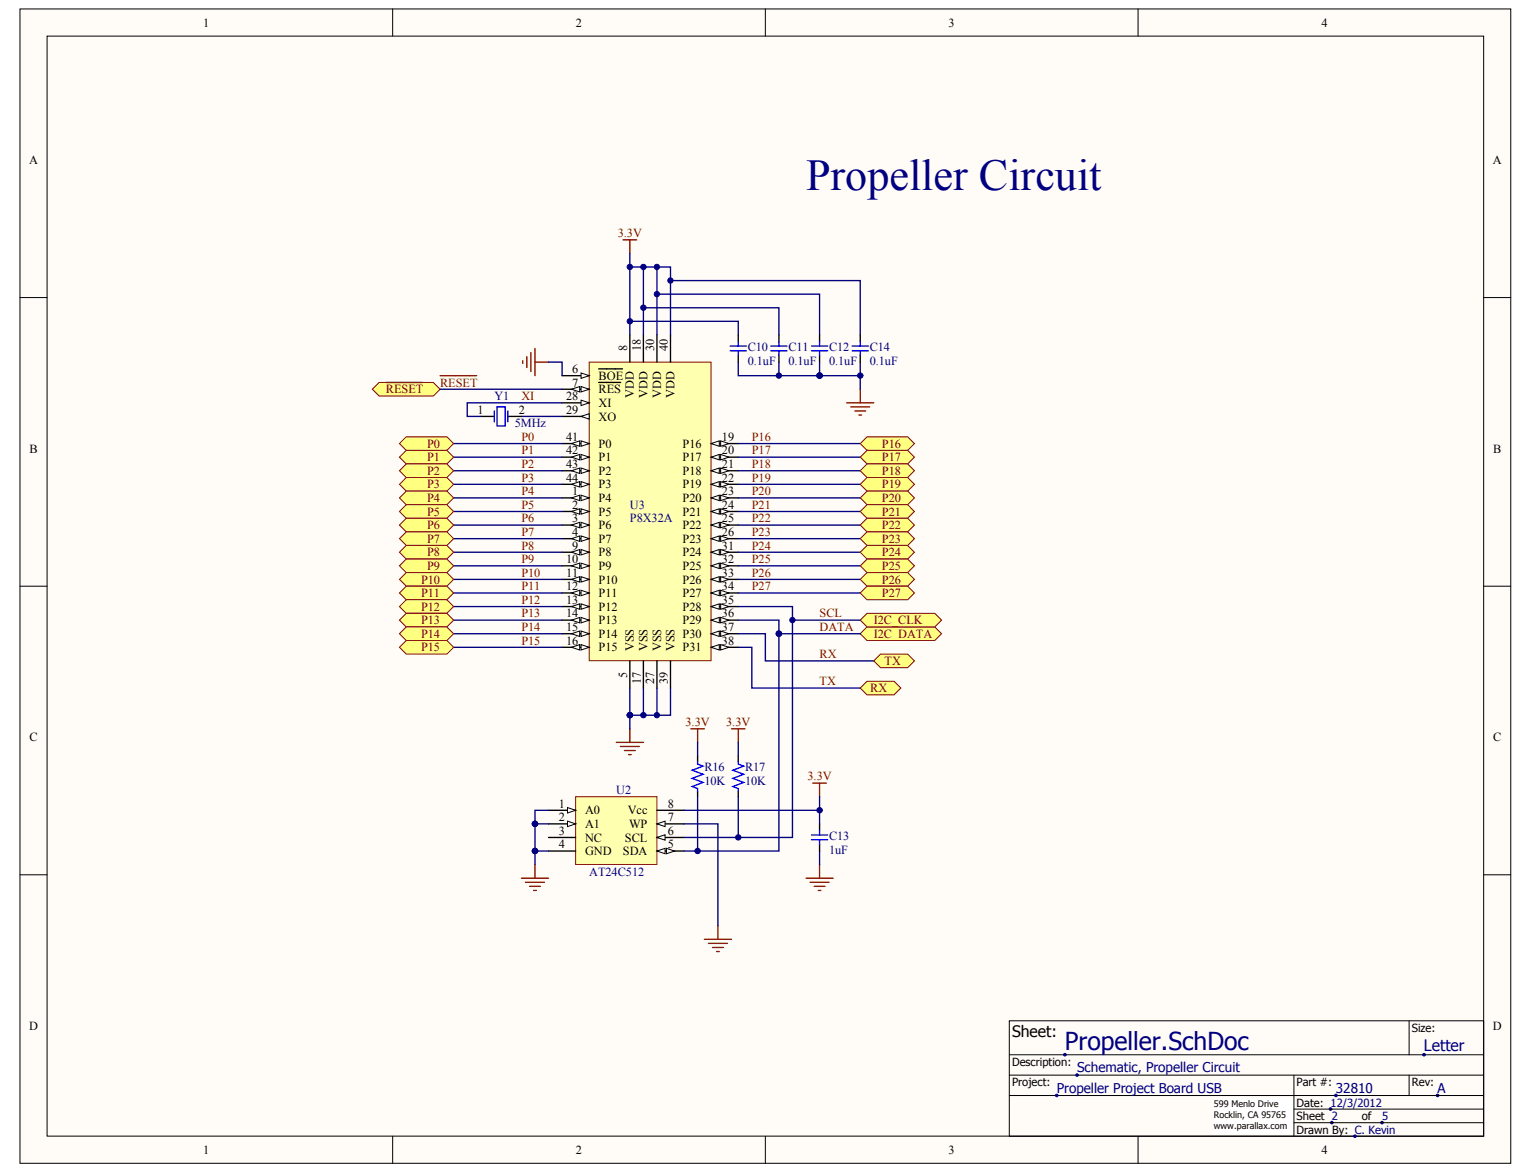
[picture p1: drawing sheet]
<svg xmlns="http://www.w3.org/2000/svg" width="271mm" height="207mm" viewBox="0 0 271 207" stroke-linecap="round" stroke-linejoin="round" font-family="sans-serif">
<g fill="#fffcf8" stroke="#000" stroke-width=".18">
<path d="M3.5 1.6h263v203.6h-263z"/>
<path d="M8.3 6.4h253.4v194h-253.4z"/>
</g>
<g fill="none" stroke="#000" stroke-width=".18">
<path d="M69.3 1.6v4.8M135 1.6v4.8M200.7 1.6v4.8M3.5 52.5h4.8M261.7 52.5h4.8M3.5 103.4h4.8M261.7 103.4h4.8M3.5 154.3h4.8M261.7 154.3h4.8M178 180.1h83.7v20.3h-83.7zM178 186.1h83.7M178 189.6h83.7"/>
<path d="M178 193.2h83.7M228.2 189.6v10.8M228.2 195.6h33.5M228.2 198h33.5M248.6 180.1v6M248.6 189.6v3.6M69.3 200.4v4.8M135 200.4v4.8M200.7 200.4v4.8"/>
</g>
<g fill="#000080" stroke="#000080" stroke-width=".18">
<circle cx="253.6" cy="193.2" r=".23"/>
<circle cx="234.7" cy="195.6" r=".23"/>
<circle cx="243.8" cy="198" r=".23"/>
<circle cx="234.9" cy="198" r=".23"/>
<circle cx="190" cy="189.6" r=".23"/>
<circle cx="239" cy="200.4" r=".23"/>
<circle cx="186.4" cy="193.2" r=".23"/>
<circle cx="251.2" cy="186" r=".23"/>
<circle cx="187.8" cy="186" r=".23"/>
<circle cx="235.6" cy="193.2" r=".23"/>
</g>
<path d="M214.1 193.7h13.9v6.2h-13.9z" fill="#fff" stroke="#fff" stroke-width=".18"/>
<path d="M66.9 67.5h9.5l1.2 1.2-1.2 1.2h-9.5l-1.2-1.2z" fill-rule="evenodd" fill="#ffff80" stroke="#800000" stroke-width=".18"/>
<path d="M68.1 67.5h6.4" fill="none" stroke="#800000" stroke-width=".24"/>
<g fill="#ffff80" stroke="#800000" stroke-width=".18">
<path d="M152.9 110.6h12l1.2 1.2-1.2 1.2h-12l-1.2-1.2z" fill-rule="evenodd"/>
<path d="M152.9 108.2h12l1.2 1.2-1.2 1.2h-12l-1.2-1.2z" fill-rule="evenodd"/>
</g>
<path d="M103.9 63.9h21.5v52.7h-21.5z" fill="#ffffb0" stroke="#800000" stroke-width=".18"/>
<path d="M99.1 78.2h4.8" fill="none" stroke="#000" stroke-width=".24"/>
<g fill="#fffcf8" stroke="#000" stroke-width=".18">
<path d="M102.5 77.8l1.4 .4-1.4 .5z"/>
<path d="M100.8 78.2l1.5-.4v.9z"/>
</g>
<path d="M99.1 80.6h4.8" fill="none" stroke="#000" stroke-width=".24"/>
<g fill="#fffcf8" stroke="#000" stroke-width=".18">
<path d="M102.5 80.2l1.4 .4-1.4 .5z"/>
<path d="M100.8 80.6l1.5-.4v.9z"/>
</g>
<path d="M99.1 83h4.8" fill="none" stroke="#000" stroke-width=".24"/>
<g fill="#fffcf8" stroke="#000" stroke-width=".18">
<path d="M102.5 82.6l1.4 .4-1.4 .5z"/>
<path d="M100.8 83l1.5-.4v.9z"/>
</g>
<path d="M99.1 85.4h4.8" fill="none" stroke="#000" stroke-width=".24"/>
<g fill="#fffcf8" stroke="#000" stroke-width=".18">
<path d="M102.5 85l1.4 .4-1.4 .5z"/>
<path d="M100.8 85.4l1.5-.4v.9z"/>
</g>
<path d="M99.1 87.8h4.8" fill="none" stroke="#000" stroke-width=".24"/>
<g fill="#fffcf8" stroke="#000" stroke-width=".18">
<path d="M102.5 87.3l1.4 .5-1.4 .5z"/>
<path d="M100.8 87.8l1.5-.5v1z"/>
</g>
<path d="M99.1 90.2h4.8" fill="none" stroke="#000" stroke-width=".24"/>
<g fill="#fffcf8" stroke="#000" stroke-width=".18">
<path d="M102.5 89.7l1.4 .5-1.4 .5z"/>
<path d="M100.8 90.2l1.5-.5v1z"/>
</g>
<path d="M99.1 92.6h4.8" fill="none" stroke="#000" stroke-width=".24"/>
<g fill="#fffcf8" stroke="#000" stroke-width=".18">
<path d="M102.5 92.1l1.4 .5-1.4 .5z"/>
<path d="M100.8 92.6l1.5-.5v1z"/>
</g>
<path d="M99.1 95h4.8" fill="none" stroke="#000" stroke-width=".24"/>
<g fill="#fffcf8" stroke="#000" stroke-width=".18">
<path d="M102.5 94.5l1.4 .5-1.4 .5z"/>
<path d="M100.8 95l1.5-.5v1z"/>
</g>
<path d="M99.1 97.4h4.8" fill="none" stroke="#000" stroke-width=".24"/>
<g fill="#fffcf8" stroke="#000" stroke-width=".18">
<path d="M102.5 96.9l1.4 .5-1.4 .5z"/>
<path d="M100.8 97.4l1.5-.5v1z"/>
</g>
<path d="M99.1 99.8h4.8" fill="none" stroke="#000" stroke-width=".24"/>
<g fill="#fffcf8" stroke="#000" stroke-width=".18">
<path d="M102.5 99.3l1.4 .5-1.4 .5z"/>
<path d="M100.8 99.8l1.5-.5v1z"/>
</g>
<path d="M99.1 102.2h4.8" fill="none" stroke="#000" stroke-width=".24"/>
<g fill="#fffcf8" stroke="#000" stroke-width=".18">
<path d="M102.5 101.7l1.4 .5-1.4 .5z"/>
<path d="M100.8 102.2l1.5-.5v1z"/>
</g>
<path d="M99.1 104.6h4.8" fill="none" stroke="#000" stroke-width=".24"/>
<g fill="#fffcf8" stroke="#000" stroke-width=".18">
<path d="M102.5 104.1l1.4 .5-1.4 .5z"/>
<path d="M100.8 104.6l1.5-.5v1z"/>
</g>
<path d="M99.1 107h4.8" fill="none" stroke="#000" stroke-width=".24"/>
<g fill="#fffcf8" stroke="#000" stroke-width=".18">
<path d="M102.5 106.5l1.4 .5-1.4 .5z"/>
<path d="M100.8 107l1.5-.5v1z"/>
</g>
<path d="M99.1 109.4h4.8" fill="none" stroke="#000" stroke-width=".24"/>
<g fill="#fffcf8" stroke="#000" stroke-width=".18">
<path d="M102.5 108.9l1.4 .5-1.4 .5z"/>
<path d="M100.8 109.4l1.5-.5v1z"/>
</g>
<path d="M99.1 111.8h4.8" fill="none" stroke="#000" stroke-width=".24"/>
<g fill="#fffcf8" stroke="#000" stroke-width=".18">
<path d="M102.5 111.3l1.4 .5-1.4 .5z"/>
<path d="M100.8 111.8l1.5-.5v1z"/>
</g>
<path d="M99.1 114.2h4.8" fill="none" stroke="#000" stroke-width=".24"/>
<g fill="#fffcf8" stroke="#000" stroke-width=".18">
<path d="M102.5 113.7l1.4 .5-1.4 .5z"/>
<path d="M100.8 114.2l1.5-.5v1z"/>
</g>
<path d="M125.4 78.2h4.8" fill="none" stroke="#000" stroke-width=".24"/>
<g fill="#fffcf8" stroke="#000" stroke-width=".18">
<path d="M125.4 78.2l1.5-.4v.9z"/>
<path d="M127.1 77.8l1.4 .4-1.4 .5z"/>
</g>
<path d="M125.4 80.6h4.8" fill="none" stroke="#000" stroke-width=".24"/>
<g fill="#fffcf8" stroke="#000" stroke-width=".18">
<path d="M125.4 80.6l1.5-.4v.9z"/>
<path d="M127.1 80.2l1.4 .4-1.4 .5z"/>
</g>
<path d="M125.4 83h4.8" fill="none" stroke="#000" stroke-width=".24"/>
<g fill="#fffcf8" stroke="#000" stroke-width=".18">
<path d="M125.4 83l1.5-.4v.9z"/>
<path d="M127.1 82.6l1.4 .4-1.4 .5z"/>
</g>
<path d="M125.4 85.4h4.8" fill="none" stroke="#000" stroke-width=".24"/>
<g fill="#fffcf8" stroke="#000" stroke-width=".18">
<path d="M125.4 85.4l1.5-.4v.9z"/>
<path d="M127.1 85l1.4 .4-1.4 .5z"/>
</g>
<path d="M125.4 87.8h4.8" fill="none" stroke="#000" stroke-width=".24"/>
<g fill="#fffcf8" stroke="#000" stroke-width=".18">
<path d="M125.4 87.8l1.5-.5v1z"/>
<path d="M127.1 87.3l1.4 .5-1.4 .5z"/>
</g>
<path d="M125.4 90.2h4.8" fill="none" stroke="#000" stroke-width=".24"/>
<g fill="#fffcf8" stroke="#000" stroke-width=".18">
<path d="M125.4 90.2l1.5-.5v1z"/>
<path d="M127.1 89.7l1.4 .5-1.4 .5z"/>
</g>
<path d="M125.4 92.6h4.8" fill="none" stroke="#000" stroke-width=".24"/>
<g fill="#fffcf8" stroke="#000" stroke-width=".18">
<path d="M125.4 92.6l1.5-.5v1z"/>
<path d="M127.1 92.1l1.4 .5-1.4 .5z"/>
</g>
<path d="M125.4 95h4.8" fill="none" stroke="#000" stroke-width=".24"/>
<g fill="#fffcf8" stroke="#000" stroke-width=".18">
<path d="M125.4 95l1.5-.5v1z"/>
<path d="M127.1 94.5l1.4 .5-1.4 .5z"/>
</g>
<path d="M125.4 97.4h4.8" fill="none" stroke="#000" stroke-width=".24"/>
<g fill="#fffcf8" stroke="#000" stroke-width=".18">
<path d="M125.4 97.4l1.5-.5v1z"/>
<path d="M127.1 96.9l1.4 .5-1.4 .5z"/>
</g>
<path d="M125.4 99.8h4.8" fill="none" stroke="#000" stroke-width=".24"/>
<g fill="#fffcf8" stroke="#000" stroke-width=".18">
<path d="M125.4 99.8l1.5-.5v1z"/>
<path d="M127.1 99.3l1.4 .5-1.4 .5z"/>
</g>
<path d="M125.4 102.2h4.8" fill="none" stroke="#000" stroke-width=".24"/>
<g fill="#fffcf8" stroke="#000" stroke-width=".18">
<path d="M125.4 102.2l1.5-.5v1z"/>
<path d="M127.1 101.7l1.4 .5-1.4 .5z"/>
</g>
<path d="M125.4 104.6h4.8" fill="none" stroke="#000" stroke-width=".24"/>
<g fill="#fffcf8" stroke="#000" stroke-width=".18">
<path d="M125.4 104.6l1.5-.5v1z"/>
<path d="M127.1 104.1l1.4 .5-1.4 .5z"/>
</g>
<path d="M125.4 107h4.8" fill="none" stroke="#000" stroke-width=".24"/>
<g fill="#fffcf8" stroke="#000" stroke-width=".18">
<path d="M125.4 107l1.5-.5v1z"/>
<path d="M127.1 106.5l1.4 .5-1.4 .5z"/>
</g>
<path d="M125.4 109.4h4.8" fill="none" stroke="#000" stroke-width=".24"/>
<g fill="#fffcf8" stroke="#000" stroke-width=".18">
<path d="M125.4 109.4l1.5-.5v1z"/>
<path d="M127.1 108.9l1.4 .5-1.4 .5z"/>
</g>
<path d="M125.4 111.8h4.8" fill="none" stroke="#000" stroke-width=".24"/>
<g fill="#fffcf8" stroke="#000" stroke-width=".18">
<path d="M125.4 111.8l1.5-.5v1z"/>
<path d="M127.1 111.3l1.4 .5-1.4 .5z"/>
</g>
<path d="M125.4 114.2h4.8" fill="none" stroke="#000" stroke-width=".24"/>
<g fill="#fffcf8" stroke="#000" stroke-width=".18">
<path d="M125.4 114.2l1.5-.5v1z"/>
<path d="M127.1 113.7l1.4 .5-1.4 .5z"/>
</g>
<path d="M111.1 59.1v4.8M113.5 59.1v4.8M115.9 59.1v4.8M118.3 59.1v4.8M99.1 66.3h4.8M111.1 116.6v4.8M113.5 116.6v4.8M115.9 116.6v4.8M118.3 116.6v4.8" fill="none" stroke="#000" stroke-width=".24"/>
<path d="M102.5 65.8l1.4 .5-1.4 .4z" fill="#fffcf8" stroke="#000" stroke-width=".18"/>
<path d="M99.1 68.7h4.8M105.6 65.1h4.2" fill="none" stroke="#000" stroke-width=".24"/>
<g fill="#fffcf8" stroke="#000" stroke-width=".18">
<path d="M102.5 68.2l1.4 .5-1.4 .4z"/>
<path d="M100.8 68.7l1.5-.5v.9z"/>
</g>
<path d="M99.1 71.1h4.8M105.6 67.5h3.9" fill="none" stroke="#000" stroke-width=".24"/>
<path d="M102.5 70.6l1.4 .5-1.4 .4z" fill="#fffcf8" stroke="#000" stroke-width=".18"/>
<path d="M99.1 73.5h4.8" fill="none" stroke="#000" stroke-width=".24"/>
<path d="M102.5 73.5l1.4-.5v.9z" fill="#fffcf8" stroke="#000" stroke-width=".18"/>
<g fill="none" stroke="#800000" stroke-width=".24">
<path d="M109.9 42.3h2.4M111.1 42.3v2.4M92.2 63.6v.5M92.9 62.9v1.9M93.6 62.2v3.3M94.4 61.5v4.8M94.4 63.9h2.4M149.3 71.1h4.8M150.1 71.8h3.3M150.8 72.5h1.9M151.5 73.2h.5M151.7 68.7v2.4"/>
<path d="M108.7 130.9h4.8M109.4 131.7h3.4M110.1 132.4h2M110.9 133.1h.4M111.1 128.6v2.3"/>
</g>
<g fill="none" stroke="#000080" stroke-width=".24">
<path d="M111.1 56.7h19.1v2.4M111.1 47.1h7.2v12M111.1 44.7v14.4M113.5 54.3h23.9v4.8M113.5 47.1v12M115.9 51.9h28.7v7.2M115.9 47.1v12M118.3 49.5h33.4v9.6M80 78.2h19.1M96.8 63.9h2.3v2.4M130.2 78.2h21.5M137.4 63.9v2.4"/>
<path d="M151.7 63.9v4.8M80 99.8h19.1M80 97.4h19.1M80 95h19.1M80 92.6h19.1M80 90.2h19.1M80 87.8h19.1M80 85.4h19.1M80 83h19.1M80 80.6h19.1M130.2 99.8h21.5M130.2 97.4h21.5"/>
<path d="M130.2 95h21.5M130.2 92.6h21.5M130.2 90.2h21.5M130.2 87.8h21.5M130.2 85.4h21.5M130.2 83h21.5M130.2 80.6h21.5M80 102.2h19.1M80 104.6h19.1M80 107h19.1M80 109.4h19.1M80 111.8h19.1"/>
<path d="M80 114.2h19.1M130.2 111.8h4.8v4.8h19.1M130.2 114.2h2.4v7.2h19.1M130.2 102.2h21.5M130.2 104.6h21.5"/>
</g>
<g fill="#000080" stroke="#000080" stroke-width=".18">
<circle cx="137.4" cy="66.3" r=".47"/>
<circle cx="111.1" cy="56.7" r=".47"/>
<circle cx="113.5" cy="54.3" r=".47"/>
<circle cx="115.9" cy="51.9" r=".47"/>
<circle cx="118.3" cy="49.5" r=".47"/>
<circle cx="111.1" cy="47.1" r=".47"/>
<circle cx="115.9" cy="47.1" r=".47"/>
<circle cx="113.5" cy="47.1" r=".47"/>
</g>
<path d="M101.5 140.5h14.4v12h-14.4z" fill="#ffffb0" stroke="#800000" stroke-width=".18"/>
<path d="M96.8 142.9h4.7" fill="none" stroke="#000" stroke-width=".24"/>
<path d="M100.1 142.4l1.4 .5-1.4 .5z" fill="#fffcf8" stroke="#000" stroke-width=".18"/>
<path d="M96.8 145.3h4.7" fill="none" stroke="#000" stroke-width=".24"/>
<path d="M100.1 144.8l1.4 .5-1.4 .5z" fill="#fffcf8" stroke="#000" stroke-width=".18"/>
<path d="M96.8 147.7h4.7M96.8 150.1h4.7M115.9 150.1h4.8" fill="none" stroke="#000" stroke-width=".24"/>
<g fill="#fffcf8" stroke="#000" stroke-width=".18">
<path d="M115.9 150.1l1.4-.5v1z"/>
<path d="M117.6 149.6l1.4 .5-1.4 .5z"/>
</g>
<path d="M115.9 147.7h4.8" fill="none" stroke="#000" stroke-width=".24"/>
<path d="M115.9 147.7l1.4-.5v1z" fill="#fffcf8" stroke="#000" stroke-width=".18"/>
<path d="M115.9 145.3h4.8" fill="none" stroke="#000" stroke-width=".24"/>
<path d="M115.9 145.3l1.4-.5v1z" fill="#fffcf8" stroke="#000" stroke-width=".18"/>
<path d="M130.2 59.1v1.2M84.8 73.5h2.4M89.6 73.5h2.4M130.2 62.7v1.2M123 133.3v1M123 139.6v.9M130.2 133.3v1M130.2 139.6v.9M115.9 142.9h4.8M144.6 145.3v1.2M144.6 148.9v1.2" fill="none" stroke="#000" stroke-width=".24"/>
<g fill="none" stroke="#800000" stroke-width=".24">
<path d="M121.9 128.6h2.3M123 128.6v2.3M129 128.6h2.4M130.2 128.6v2.3M143.4 138.1h2.4M144.6 138.1v2.4M92 154.9h4.8M92.7 155.6h3.3M93.4 156.3h1.9M94.1 157.1h.5M94.4 152.5v2.4M142.2 154.9h4.8"/>
<path d="M142.9 155.6h3.3M143.6 156.3h1.9M144.3 157.1h.5M144.6 152.5v2.4M124.2 165.7h4.8M125 166.4h3.3M125.7 167.1h1.9M126.4 167.8h.5M126.6 163.3v2.4"/>
</g>
<g fill="none" stroke="#000080" stroke-width=".24">
<path d="M92 73.5h7.1M130.2 109.4h7.2v2.4M139.8 109.4h11.9M111.1 121.4v4.8M113.5 121.4v4.8M115.9 121.4v4.8M123 130.9v2.4M130.2 130.9v2.4M94.4 145.3v4.8M120.7 142.9h23.9M123 140.5v9.6M130.2 140.5v7.2"/>
<path d="M144.6 150.1v2.4"/>
</g>
<g fill="none" stroke="#00f" stroke-width=".24">
<path d="M87.2 72.5v1.9M87.7 71.8h1.4v3.3h-1.4zM89.6 72.5v1.9M128.8 61h2.9M128.8 61.9h2.9M130.2 60.3v.7M130.2 61.9v.8M123 134.3v.5l1 .3-1.9 .8 1.9 .7-1.9 .7 1.9 .7-1.9 .7 .9 .4v.5M130.2 134.3v.5l1 .3-1.9 .8 1.9 .7-1.9 .7 1.9 .7-1.9 .7 .9 .4v.5M143.1 147.3h2.9M143.1 148.1h2.9M144.6 146.5v.8"/>
<path d="M144.6 148.1v.8"/>
</g>
<g fill="#000080" stroke="#000080" stroke-width=".18">
<circle cx="123.1" cy="150.1" r=".47"/>
<circle cx="130.2" cy="147.7" r=".47"/>
<circle cx="111.1" cy="126.1" r=".47"/>
<circle cx="113.5" cy="126.1" r=".47"/>
<circle cx="115.9" cy="126.1" r=".47"/>
<circle cx="139.8" cy="109.4" r=".47"/>
<circle cx="137.4" cy="111.8" r=".47"/>
<circle cx="144.6" cy="142.9" r=".47"/>
<circle cx="94.4" cy="145.3" r=".47"/>
<circle cx="94.4" cy="150.1" r=".47"/>
</g>
<g fill="#ffff80" stroke="#800000" stroke-width=".18">
<path d="M71.7 77h7.1l1.2 1.2-1.2 1.2h-7.1l-1.2-1.2z" fill-rule="evenodd"/>
<path d="M71.7 79.4h7.1l1.2 1.2-1.2 1.2h-7.1l-1.2-1.2z" fill-rule="evenodd"/>
<path d="M71.7 81.8h7.1l1.2 1.2-1.2 1.2h-7.1l-1.2-1.2z" fill-rule="evenodd"/>
<path d="M71.7 84.2h7.1l1.2 1.2-1.2 1.2h-7.1l-1.2-1.2z" fill-rule="evenodd"/>
<path d="M71.7 86.6h7.1l1.2 1.2-1.2 1.2h-7.1l-1.2-1.2z" fill-rule="evenodd"/>
<path d="M71.7 89h7.1l1.2 1.2-1.2 1.2h-7.1l-1.2-1.2z" fill-rule="evenodd"/>
<path d="M71.7 91.4h7.1l1.2 1.2-1.2 1.2h-7.1l-1.2-1.2z" fill-rule="evenodd"/>
<path d="M71.7 93.8h7.1l1.2 1.2-1.2 1.2h-7.1l-1.2-1.2z" fill-rule="evenodd"/>
<path d="M71.7 96.2h7.1l1.2 1.2-1.2 1.2h-7.1l-1.2-1.2z" fill-rule="evenodd"/>
<path d="M71.7 98.6h7.1l1.2 1.2-1.2 1.2h-7.1l-1.2-1.2z" fill-rule="evenodd"/>
<path d="M71.7 101h7.1l1.2 1.2-1.2 1.2h-7.1l-1.2-1.2z" fill-rule="evenodd"/>
<path d="M71.7 103.4h7.1l1.2 1.2-1.2 1.2h-7.1l-1.2-1.2z" fill-rule="evenodd"/>
<path d="M71.7 105.8h7.1l1.2 1.2-1.2 1.2h-7.1l-1.2-1.2z" fill-rule="evenodd"/>
<path d="M71.7 108.2h7.1l1.2 1.2-1.2 1.2h-7.1l-1.2-1.2z" fill-rule="evenodd"/>
<path d="M71.7 110.6h7.1l1.2 1.2-1.2 1.2h-7.1l-1.2-1.2z" fill-rule="evenodd"/>
<path d="M71.7 113h7.1l1.2 1.2-1.2 1.2h-7.1l-1.2-1.2z" fill-rule="evenodd"/>
<path d="M152.9 77h7.2l1.2 1.2-1.2 1.2h-7.2l-1.2-1.2z" fill-rule="evenodd"/>
<path d="M152.9 79.4h7.2l1.2 1.2-1.2 1.2h-7.2l-1.2-1.2z" fill-rule="evenodd"/>
<path d="M152.9 81.8h7.2l1.2 1.2-1.2 1.2h-7.2l-1.2-1.2z" fill-rule="evenodd"/>
<path d="M152.9 84.2h7.2l1.2 1.2-1.2 1.2h-7.2l-1.2-1.2z" fill-rule="evenodd"/>
<path d="M152.9 86.6h7.2l1.2 1.2-1.2 1.2h-7.2l-1.2-1.2z" fill-rule="evenodd"/>
<path d="M152.9 89h7.2l1.2 1.2-1.2 1.2h-7.2l-1.2-1.2z" fill-rule="evenodd"/>
<path d="M152.9 91.4h7.2l1.2 1.2-1.2 1.2h-7.2l-1.2-1.2z" fill-rule="evenodd"/>
<path d="M152.9 93.8h7.2l1.2 1.2-1.2 1.2h-7.2l-1.2-1.2z" fill-rule="evenodd"/>
<path d="M152.9 96.2h7.2l1.2 1.2-1.2 1.2h-7.2l-1.2-1.2z" fill-rule="evenodd"/>
<path d="M152.9 98.6h7.2l1.2 1.2-1.2 1.2h-7.2l-1.2-1.2z" fill-rule="evenodd"/>
<path d="M152.9 101h7.2l1.2 1.2-1.2 1.2h-7.2l-1.2-1.2z" fill-rule="evenodd"/>
<path d="M152.9 103.4h7.2l1.2 1.2-1.2 1.2h-7.2l-1.2-1.2z" fill-rule="evenodd"/>
</g>
<path d="M77.6 68.7h21.5M99.1 71.1h-16.7v2.4h2.4M130.2 63.9v2.4h14.4M144.6 63.9v2.4M144.6 66.3h7.1M130.2 107h9.6v40.7h-19.1M151.7 111.8h-14.3v38.3h-16.7M118.3 121.4v4.8h-7.2v2.4M96.8 142.9h-2.4v2.4h2.4M96.8 150.1h-2.4v2.4M120.7 145.3h5.9v18M144.6 140.5v4.8" fill="none" stroke="#000080" stroke-width=".24"/>
<path d="M137.4 59.1v1.2M144.6 59.1v1.2M151.7 59.1v1.2M137.4 62.7v1.2M144.6 62.7v1.2M151.7 62.7v1.2" fill="none" stroke="#000" stroke-width=".24"/>
<path d="M136 61h2.8M136 61.9h2.8M137.4 60.3v.7M137.4 61.9v.8M143.1 61h2.9M143.1 61.9h2.9M144.6 60.3v.7M144.6 61.9v.8M150.3 61h2.9M150.3 61.9h2.9M151.7 60.3v.7M151.7 61.9v.8" fill="none" stroke="#00f" stroke-width=".24"/>
<g fill="#000080" stroke="#000080" stroke-width=".18">
<circle cx="144.6" cy="66.3" r=".47"/>
<circle cx="137.4" cy="111.8" r=".47"/>
<circle cx="111.1" cy="126.1" r=".47"/>
<circle cx="94.4" cy="145.3" r=".47"/>
<circle cx="94.4" cy="150.1" r=".47"/>
<circle cx="151.7" cy="66.3" r=".47"/>
</g>
<path d="M77.6 66.3h6.5" fill="none" stroke="#800000" stroke-width=".24"/>
<g fill="#ffff80" stroke="#800000" stroke-width=".18">
<path d="M155.3 115.4h4.8l1.2 1.2-1.2 1.2h-4.8l-1.2-1.2z" fill-rule="evenodd"/>
<path d="M152.9 120.2h4.8l1.2 1.2-1.2 1.2h-4.8l-1.2-1.2z" fill-rule="evenodd"/>
</g>
<text font-size="7.8" fill="#000080" x="142.2" y="33.4">Propeller Circuit</text>
<text font-size="4.4" fill="#000080" x="187.8" y="185.2">Propeller.SchDoc</text>
<text font-size="2.8" x="178.5" y="182.8">Sheet:</text>
<text font-size="2.8" fill="#000080" x="251.2" y="185.5">Letter</text>
<g font-size="2.4" fill="#000080">
<text x="190" y="189.1">Schematic, Propeller Circuit</text>
<text x="186.4" y="192.7">Propeller Project Board USB</text>
<text x="235.6" y="192.7">32810</text>
<text x="253.6" y="192.7">A</text>
</g>
<g font-size="2.2">
<text x="35.8" y="4.7">1</text>
<text x="101.6" y="4.7">2</text>
<text x="167.3" y="4.7">3</text>
<text x="233.1" y="4.7">4</text>
<text x="5.1" y="29">A</text>
<text x="263.3" y="29">A</text>
<text x="100.9" y="65.8">6</text>
<text x="110.6" y="61.9" transform="rotate(-90 110.6 61.9)">8</text>
<text x="113" y="61.9" transform="rotate(-90 113 61.9)">18</text>
<text x="115.4" y="61.9" transform="rotate(-90 115.4 61.9)">30</text>
<text x="117.8" y="61.9" transform="rotate(-90 117.8 61.9)">40</text>
<text x="99.9" y="70.6">28</text>
<text x="100.9" y="68.2">7</text>
<text x="105.6" y="67">BOE</text>
<text x="105.6" y="69.4">RES</text>
<text x="105.6" y="71.8">XI</text>
<text x="111.8" y="70.2" transform="rotate(-90 111.8 70.2)">VDD</text>
<text x="114.2" y="70.2" transform="rotate(-90 114.2 70.2)">VDD</text>
<text x="116.6" y="70.2" transform="rotate(-90 116.6 70.2)">VDD</text>
<text x="119" y="70.2" transform="rotate(-90 119 70.2)">VDD</text>
<text x="84.2" y="73">1</text>
<text x="91.5" y="73">2</text>
<text x="99.9" y="77.8">41</text>
<text x="99.9" y="73">29</text>
<text x="105.6" y="74.2">XO</text>
<text x="127.3" y="77.8">19</text>
<text x="5.2" y="79.9">B</text>
<text x="99.9" y="80.2">42</text>
<text x="99.9" y="82.6">43</text>
<text x="105.6" y="79">P0</text>
<text x="105.6" y="81.4">P1</text>
<text x="105.6" y="83.8">P2</text>
<text x="120.4" y="79">P16</text>
<text x="120.4" y="81.4">P17</text>
<text x="120.4" y="83.8">P18</text>
<text x="127.3" y="80.2">20</text>
<text x="127.3" y="82.6">21</text>
<text x="263.4" y="79.9">B</text>
<text x="99.9" y="85">44</text>
<text x="100.9" y="87.4">1</text>
<text x="100.9" y="89.7">2</text>
<text x="105.6" y="86.2">P3</text>
<text x="105.6" y="88.6">P4</text>
<text x="120.4" y="86.2">P19</text>
<text x="120.4" y="88.6">P20</text>
<text x="127.3" y="85">22</text>
<text x="127.3" y="87.4">23</text>
<text x="127.3" y="89.7">24</text>
<text x="100.9" y="92.1">3</text>
<text x="100.9" y="94.6">4</text>
<text x="105.6" y="90.9">P5</text>
<text x="105.6" y="93.4">P6</text>
<text x="105.6" y="95.7">P7</text>
<text x="120.4" y="90.9">P21</text>
<text x="120.4" y="93.4">P22</text>
<text x="120.4" y="95.7">P23</text>
<text x="127.3" y="92.1">25</text>
<text x="127.3" y="94.6">26</text>
<text x="99.9" y="99.3">10</text>
<text x="99.9" y="101.7">11</text>
<text x="100.9" y="96.9">9</text>
<text x="105.6" y="98.1">P8</text>
<text x="105.6" y="100.5">P9</text>
<text x="120.4" y="98.1">P24</text>
<text x="120.4" y="100.5">P25</text>
<text x="127.3" y="96.9">31</text>
<text x="127.3" y="99.3">32</text>
<text x="127.3" y="101.7">33</text>
<text x="99.9" y="104.1">12</text>
<text x="99.9" y="106.5">13</text>
<text x="105.6" y="102.9">P10</text>
<text x="105.6" y="105.3">P11</text>
<text x="105.6" y="107.7">P12</text>
<text x="120.4" y="102.9">P26</text>
<text x="120.4" y="105.3">P27</text>
<text x="120.4" y="107.7">P28</text>
<text x="127.3" y="104.1">34</text>
<text x="127.3" y="106.5">35</text>
<text x="99.9" y="108.9">14</text>
<text x="99.9" y="111.3">15</text>
<text x="99.9" y="113.7">16</text>
<text x="105.6" y="110.1">P13</text>
<text x="105.6" y="112.5">P14</text>
<text x="120.4" y="110.1">P29</text>
<text x="120.4" y="112.5">P30</text>
<text x="127.3" y="108.9">36</text>
<text x="127.3" y="111.3">37</text>
<text x="127.3" y="113.7">38</text>
<text x="105.6" y="114.9">P15</text>
<text x="110.6" y="119.6" transform="rotate(-90 110.6 119.6)">5</text>
<text x="111.8" y="114.9" transform="rotate(-90 111.8 114.9)">VSS</text>
<text x="114.2" y="114.9" transform="rotate(-90 114.2 114.9)">VSS</text>
<text x="116.6" y="114.9" transform="rotate(-90 116.6 114.9)">VSS</text>
<text x="119" y="114.9" transform="rotate(-90 119 114.9)">VSS</text>
<text x="120.4" y="114.9">P31</text>
<text x="113" y="120.6" transform="rotate(-90 113 120.6)">17</text>
<text x="115.4" y="120.6" transform="rotate(-90 115.4 120.6)">27</text>
<text x="117.8" y="120.6" transform="rotate(-90 117.8 120.6)">39</text>
<text x="5.2" y="130.8">C</text>
<text x="263.4" y="130.8">C</text>
<text x="98.6" y="142.5">1</text>
<text x="103.2" y="143.7">A0</text>
<text x="110.7" y="143.7">Vcc</text>
<text x="117.8" y="142.5">8</text>
<text x="98.6" y="144.9">2</text>
<text x="98.6" y="147.2">3</text>
<text x="98.6" y="149.7">4</text>
<text x="103.2" y="146">A1</text>
<text x="103.2" y="148.5">NC</text>
<text x="110.2" y="148.5">SCL</text>
<text x="111" y="146">WP</text>
<text x="117.8" y="149.7">5</text>
<text x="117.8" y="147.2">6</text>
<text x="117.8" y="144.9">7</text>
<text x="103.2" y="150.8">GND</text>
<text x="109.9" y="150.8">SDA</text>
<text x="5.1" y="181.7">D</text>
<text x="263.3" y="181.7">D</text>
<text x="35.8" y="203.6">1</text>
<text x="101.6" y="203.6">2</text>
<text x="167.3" y="203.6">3</text>
<text x="233.1" y="203.6">4</text>
</g>
<g font-size="2.2" fill="#800000">
<text x="109" y="41.8">3.3V</text>
<text x="68.1" y="69.4">RESET</text>
<text x="77.6" y="68.2">RESET</text>
<text x="92" y="70.6">XI</text>
<text x="92" y="77.8">P0</text>
<text x="132.6" y="77.8">P16</text>
<text x="75.3" y="79">P0</text>
<text x="75.3" y="81.4">P1</text>
<text x="75.3" y="83.8">P2</text>
<text x="92" y="80.2">P1</text>
<text x="92" y="82.6">P2</text>
<text x="132.6" y="80.2">P17</text>
<text x="132.6" y="82.6">P18</text>
<text x="155.6" y="79">P16</text>
<text x="155.6" y="81.4">P17</text>
<text x="155.6" y="83.8">P18</text>
<text x="75.3" y="86.2">P3</text>
<text x="75.3" y="88.6">P4</text>
<text x="92" y="85">P3</text>
<text x="92" y="87.4">P4</text>
<text x="92" y="89.7">P5</text>
<text x="132.6" y="85">P19</text>
<text x="132.6" y="87.4">P20</text>
<text x="132.6" y="89.7">P21</text>
<text x="155.6" y="86.2">P19</text>
<text x="155.6" y="88.6">P20</text>
<text x="75.3" y="90.9">P5</text>
<text x="75.3" y="93.4">P6</text>
<text x="75.3" y="95.7">P7</text>
<text x="92" y="92.1">P6</text>
<text x="92" y="94.6">P7</text>
<text x="132.6" y="92.1">P22</text>
<text x="132.6" y="94.6">P23</text>
<text x="155.6" y="90.9">P21</text>
<text x="155.6" y="93.4">P22</text>
<text x="155.6" y="95.7">P23</text>
<text x="75.3" y="98.1">P8</text>
<text x="75.3" y="100.5">P9</text>
<text x="92" y="96.9">P8</text>
<text x="92" y="99.3">P9</text>
<text x="92" y="101.7">P10</text>
<text x="132.6" y="96.9">P24</text>
<text x="132.6" y="99.3">P25</text>
<text x="132.6" y="101.7">P26</text>
<text x="155.6" y="98.1">P24</text>
<text x="155.6" y="100.5">P25</text>
<text x="74.3" y="102.9">P10</text>
<text x="74.3" y="105.3">P11</text>
<text x="74.3" y="107.7">P12</text>
<text x="92" y="104.1">P11</text>
<text x="92" y="106.5">P12</text>
<text x="132.6" y="104.1">P27</text>
<text x="155.6" y="102.9">P26</text>
<text x="155.6" y="105.3">P27</text>
<text x="74.3" y="110.1">P13</text>
<text x="74.3" y="112.5">P14</text>
<text x="92" y="108.9">P13</text>
<text x="92" y="111.3">P14</text>
<text x="92" y="113.7">P15</text>
<text x="144.6" y="111.3">DATA</text>
<text x="144.6" y="108.9">SCL</text>
<text x="154.1" y="112.5">I2C_DATA</text>
<text x="154.1" y="110.1">I2C_CLK</text>
<text x="74.3" y="114.9">P15</text>
<text x="144.6" y="116.1">RX</text>
<text x="156" y="117.3">TX</text>
<text x="144.6" y="120.9">TX</text>
<text x="153.5" y="122.1">RX</text>
<text x="120.9" y="128.1">3.3V</text>
<text x="128.1" y="128.1">3.3V</text>
<text x="142.4" y="137.7">3.3V</text>
</g>
<g font-size="2.2" fill="#000080">
<text x="131.9" y="64.4">0.1uF</text>
<text x="131.9" y="62">C10</text>
<text x="139.1" y="64.4">0.1uF</text>
<text x="139.1" y="62">C11</text>
<text x="146.2" y="64.4">0.1uF</text>
<text x="146.2" y="62">C12</text>
<text x="153.4" y="64.4">0.1uF</text>
<text x="153.4" y="62">C14</text>
<text x="87.2" y="70.6">Y1</text>
<text x="90.8" y="75.4">5MHz</text>
<text x="111.1" y="89.7">U3</text>
<text x="111.1" y="92.1">P8X32A</text>
<text x="124.2" y="136">R16</text>
<text x="131.4" y="136">R17</text>
<text x="108.7" y="140.1">U2</text>
<text x="124.2" y="138.4">10K</text>
<text x="131.4" y="138.4">10K</text>
<text x="146.2" y="148.2">C13</text>
<text x="103.9" y="154.4">AT24C512</text>
<text x="146.2" y="150.6">1uF</text>
</g>
<g font-size="2">
<text x="249" y="182.1">Size:</text>
<text x="178.5" y="188">Description:</text>
<text x="178.5" y="191.6">Project:</text>
<text x="228.7" y="191.6">Part #:</text>
<text x="249" y="191.6">Rev:</text>
<text x="228.7" y="195.2">Date: 12/3/2012</text>
<text x="228.7" y="197.6">Sheet 2</text>
<text x="240.2" y="197.6">of</text>
<text x="228.7" y="200">Drawn By: C. Kevin</text>
</g>
<text font-size="2" fill="#000080" x="243.8" y="197.6">5</text>
<g font-size="1.6">
<text x="214.1" y="195.3">599 Menlo Drive</text>
<text x="214.1" y="197.2">Rocklin, CA 95765</text>
<text x="214.1" y="199.1">www.parallax.com</text>
</g>
</svg>
